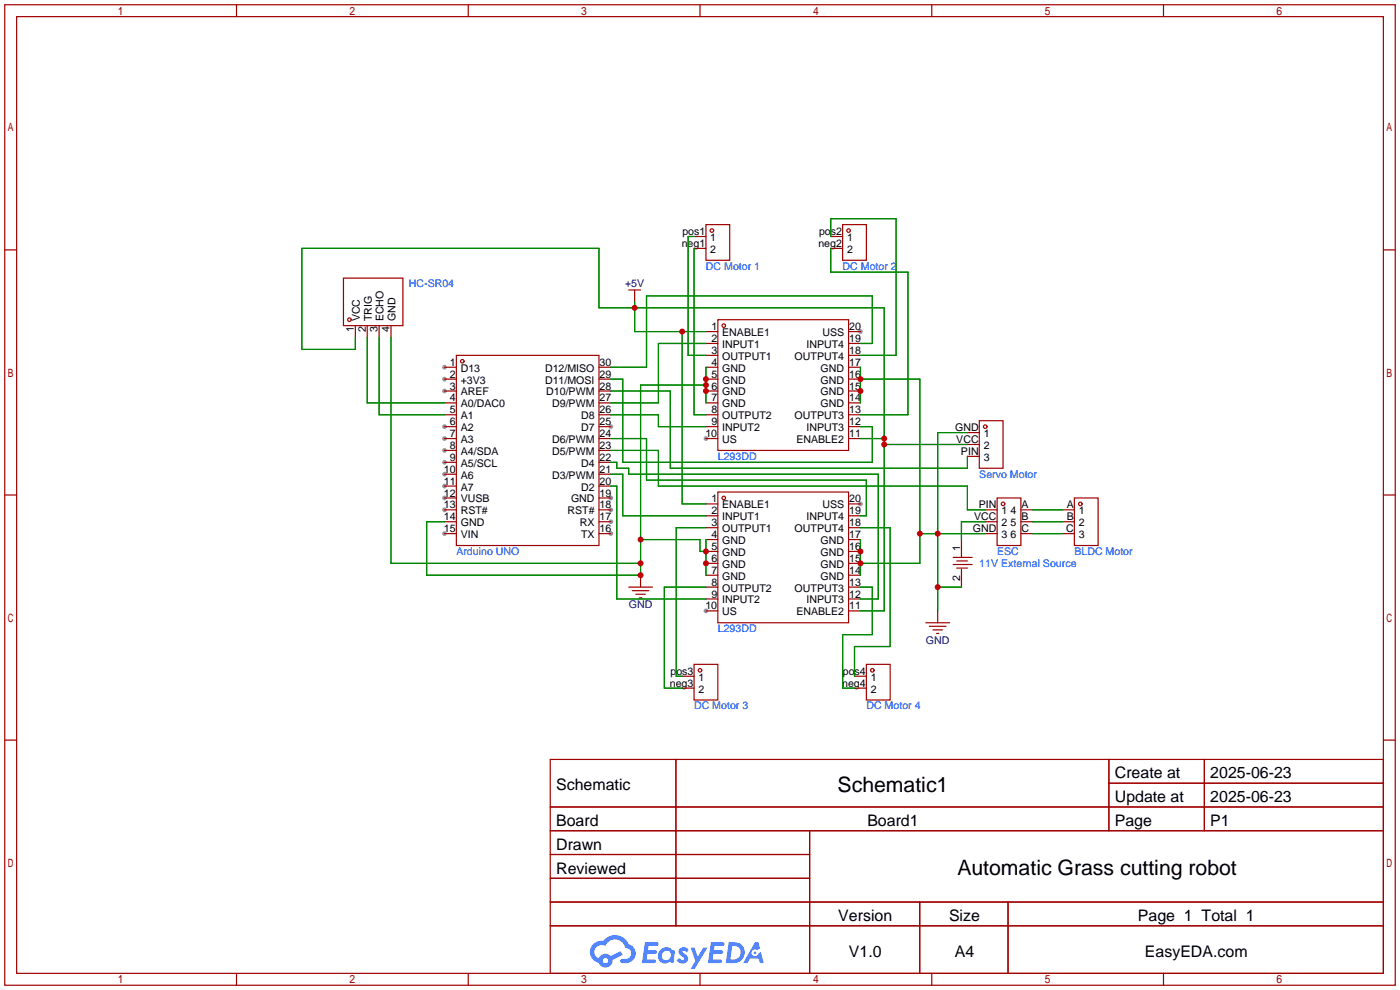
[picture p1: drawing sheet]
<svg xmlns="http://www.w3.org/2000/svg" width="299mm" height="212mm" viewBox="0 0 299 212" stroke-linecap="round" stroke-linejoin="round" font-family="sans-serif">
<g fill="#999">
<circle cx="95" cy="78.5" r=".51"/>
<circle cx="95" cy="81" r=".51"/>
<circle cx="95" cy="83.6" r=".51"/>
<circle cx="95" cy="91.2" r=".51"/>
<circle cx="95" cy="93.7" r=".51"/>
<circle cx="95" cy="96.3" r=".51"/>
<circle cx="95" cy="98.8" r=".51"/>
<circle cx="95" cy="101.3" r=".51"/>
<circle cx="95" cy="103.9" r=".51"/>
<circle cx="95" cy="106.4" r=".51"/>
<circle cx="95" cy="109" r=".51"/>
<circle cx="95" cy="114" r=".51"/>
<circle cx="130.6" cy="114" r=".51"/>
<circle cx="130.6" cy="111.5" r=".51"/>
<circle cx="130.6" cy="109" r=".51"/>
<circle cx="130.6" cy="106.4" r=".51"/>
<circle cx="130.6" cy="91.2" r=".51"/>
<circle cx="150.9" cy="93.7" r=".51"/>
<circle cx="183.9" cy="70.9" r=".51"/>
<circle cx="150.9" cy="130.6" r=".51"/>
<circle cx="183.9" cy="107.7" r=".51"/>
</g>
<g fill="none" stroke="#a10000" stroke-width=".25">
<path d="M1 1h297.2v209.6h-297.2zM3.6 3.6h292.1v204.4h-292.1zM50.5 1v2.6M100.1 1v2.6M149.6 1v2.6M199.1 1v2.6M248.7 1v2.6M1 53.4h2.6M295.7 53.4h2.5M1 105.8h2.6M295.7 105.8h2.5M1 158.2h2.6"/>
<path d="M295.7 158.2h2.5M117.6 162.3h178.1v45.7h-178.1zM117.6 172.5h178.1M117.6 177.5h178.1M144.5 162.3v35.6M173 177.5v30.5M237 162.3v15.2M237 167.4h58.7M257.4 162.3v15.2M117.6 182.6h55.4M117.6 192.8h178.1M117.6 187.7h55.4"/>
<path d="M117.6 197.9h178.1M196.6 192.8v15.2M215.4 192.8v15.2M50.5 208v2.6M100.1 208v2.6M149.6 208v2.6M199.1 208v2.6M248.7 208v2.6"/>
</g>
<g fill="#5487ff">
<path d="M145.3 202.7a1.3 1.3 0 0 1 1.9 .3l-.4 .6a.54 .54 0 0 0-.9-.2l.1 .2a1.34 1.34 0 0 1 .9 1.8 1.47 1.47 0 0 1-2.3-.1l.5-.6 .8 .5a.31 .31 0 0 0 .4-.3 .31 .31 0 0 0-.3-.4 1.12 1.12 0 0 1-.7-1.8z"/>
<path d="M147.6 202.5h.9l.6 2 1.2-2h.9l-2.7 4.6h-.9l1-1.7z"/>
<path d="M137.8 201.4h1.7a1.31 1.31 0 0 1 1.2 .2 .4 .4 0 0 1-.3 .5l-1.8 .1-.1 .9h1.6a.4 .4 0 0 1 .4 .4 .4 .4 0 0 1-.5 .4h-1.6l-.2 1.2h1.4a.46 .46 0 0 1 .5 0 .46 .46 0 0 1 .1 .5l-.4 .2h-2.6z"/>
<path d="M151.9 201.4h1.7a1.32 1.32 0 0 1 1.2 .2 .39 .39 0 0 1-.3 .5l-1.8 .1-.1 .9h1.6a.4 .4 0 0 1 .4 .4 .4 .4 0 0 1-.4 .4h-1.7l-.2 1.2h1.4a.46 .46 0 0 1 .5 0 .46 .46 0 0 1 .1 .5l-.4 .2h-2.6z"/>
<path d="M161.3 201.4h.8l.3 1.3-.6 .4a.75 .75 0 0 0-1.1 .3 .75 .75 0 0 0 .5 1 .75 .75 0 0 0 .9-.7l.5-.2 .6 2.3h-.8l-.3-.9h-1.8l-.5 .9h-1z"/>
<path d="M155.7 201.4l-.6 4.4h1.5a2.27 2.27 0 0 0 2.6-2.2 2.27 2.27 0 0 0-2.7-2.2zM156.5 202.1a1.5 1.5 0 0 1 1.8 1.6 1.5 1.5 0 0 1-1.9 1.4h-.3z"/>
<path d="M141.2 203a1.6 1.6 0 0 0-.3 2.3 1.6 1.6 0 0 0 2.3 .2l.7 .3 .3-2.4-.1-.3-.5-.1a1.58 1.58 0 0 0-2.4 0zM141.8 203.5a.98 .98 0 0 1 1.6 .4 .98 .98 0 0 1-1.1 1.3 .94 .94 0 0 1-.9-.7 .94 .94 0 0 1 .4-1z"/>
<path d="M126.8 201.8a2.37 2.37 0 0 0 1.1 4 1.54 1.54 0 0 0 1.8 1 1.54 1.54 0 0 0 1.2-1.6l2.2-1.1-.5-.8-2 1a1.57 1.57 0 0 0-2.7 .5 1.5 1.5 0 0 1-.7-2.1 1.5 1.5 0 0 1 2.2-.5 2.23 2.23 0 0 1 2.3-1.4 2.23 2.23 0 0 1 2 1.8 1.16 1.16 0 0 1 1.2 1.1 1.16 1.16 0 0 1-1.1 1.2h-.7a.47 .47 0 0 0-.5 .4 .47 .47 0 0 0 .4 .5 2.17 2.17 0 0 0 2.5-.9 2.17 2.17 0 0 0-.3-2.7l-.8-.4a3.2 3.2 0 0 0-5.5-.7l-1.1 .1zM128.8 205.3a.6 .6 0 0 1 1.2 0 .6 .6 0 0 1-1.2 0z"/>
<circle cx="161.4" cy="203.6" r=".28"/>
</g>
<g fill="none" stroke="#a10000" stroke-width=".25">
<path d="M73.4 59.4h12.7v10.2h-12.7zM148.3 50.5h2.6M148.3 53.1h2.6M150.9 48h5.1v7.6h-5.1zM177.5 50.5h2.6M177.5 53.1h2.6M180.1 48h5.1v7.6h-5.1zM75.9 69.6v2.5M78.5 69.6v2.5M81 69.6v2.5M83.6 69.6v2.5M95 78.5h2.5"/>
<path d="M97.5 75.9h30.5v40.7h-30.5zM128 78.5h2.6M134.4 62h2.5M135.6 62v2.5M150.9 78.5h2.5M150.9 70.9h2.5M150.9 73.4h2.5M150.9 75.9h2.5M153.4 68.3h28v28h-28zM181.4 78.5h2.5M181.4 70.9h2.5M181.4 73.4h2.5"/>
<path d="M181.4 75.9h2.5M95 81h2.5M95 83.6h2.5M95 86.1h2.5M95 88.6h2.5M95 91.2h2.5M95 93.7h2.5M95 96.3h2.5M95 98.8h2.5M128 81h2.6M128 83.6h2.6M128 86.1h2.6"/>
<path d="M128 88.6h2.6M128 91.2h2.6M128 93.7h2.6M128 96.3h2.6M128 98.8h2.6M150.9 81h2.5M150.9 83.6h2.5M150.9 86.1h2.5M150.9 88.6h2.5M150.9 91.2h2.5M150.9 93.7h2.5M181.4 81h2.5"/>
<path d="M181.4 83.6h2.5M181.4 86.1h2.5M181.4 88.6h2.5M181.4 91.2h2.5M181.4 93.7h2.5M206.8 92.5h2.5M206.8 95h2.5M206.8 97.5h2.5M209.3 89.9h5.1v10.2h-5.1zM95 101.3h2.5M95 103.9h2.5M95 106.4h2.5"/>
<path d="M95 109h2.5M95 111.5h2.5M95 114h2.5M128 101.3h2.6M128 103.9h2.6M128 106.4h2.6M128 109h2.6M128 111.5h2.6M128 114h2.6M150.9 107.7h2.5M150.9 110.2h2.5M150.9 112.8h2.5"/>
<path d="M150.9 115.3h2.5M150.9 117.9h2.5M153.4 105.2h28v27.9h-28zM181.4 107.7h2.5M181.4 110.2h2.5M181.4 112.8h2.5M181.4 115.3h2.5M181.4 117.9h2.5M203.7 119.1h4.1M204.5 119.9h2.3M205.5 115.3v3.8M210.6 109h2.5"/>
<path d="M210.6 111.5h2.5M210.6 114h2.5M213.1 106.4h5.1v10.2h-5.1zM218.2 109h2.5M218.2 111.5h2.5M218.2 114h2.5M227.1 109h2.5M227.1 111.5h2.5M227.1 114h2.5M229.6 106.4h5.1v10.2h-5.1zM134.4 125.5h5M135.1 126.2h3.6"/>
<path d="M135.9 127h2M136.7 127.8h.5M136.9 122.9v2.6M150.9 120.4h2.5M150.9 122.9h2.5M150.9 125.5h2.5M150.9 128h2.5M150.9 130.6h2.5M181.4 120.4h2.5M181.4 122.9h2.5M181.4 125.5h2.5M181.4 128h2.5"/>
<path d="M181.4 130.6h2.5M197.9 133.1h5M198.6 133.9h3.6M199.4 134.6h2M200.2 135.4h.5M200.4 130.6v2.5M203.7 120.6h4.1M204.5 121.4h2.3M205.5 121.7v3.8M145.8 144.5h2.5M145.8 147.1h2.5M148.3 142h5.1v7.6h-5.1z"/>
<path d="M182.6 144.5h2.6M182.6 147.1h2.6M185.2 142h5v7.6h-5z"/>
<circle cx="152.1" cy="49.3" r=".38"/>
<circle cx="181.4" cy="49.3" r=".38"/>
<circle cx="74.7" cy="68.3" r=".38"/>
<circle cx="98.8" cy="77.2" r=".38"/>
<circle cx="154.7" cy="69.6" r=".38"/>
<circle cx="210.6" cy="91.2" r=".38"/>
<circle cx="154.7" cy="106.4" r=".38"/>
<circle cx="214.4" cy="107.7" r=".38"/>
<circle cx="230.9" cy="107.7" r=".38"/>
<circle cx="149.6" cy="143.3" r=".38"/>
<circle cx="186.4" cy="143.3" r=".38"/>
</g>
<g fill="none" stroke="#008700" stroke-width=".25">
<path d="M148.3 53.1v35.5h2.6M148.3 50.5h-1.2v25.4h3.8M177.5 53.1v5.1h16.6v30.4h-10.2M177.5 50.5v-3.8h14v29.2h-7.6M75.9 72.1v2.6h-11.4v-21.6h63.5v12.7h61v64.8h-5.1M78.5 72.1v14h16.5M81 72.1v16.5h14M83.6 72.1v48.3h53.3M135.6 64.5v6.4h15.3M145.8 70.9v36.8h5.1M150.9 78.5v7.6M150.9 73.4h-10.2v12.7h-10.1"/>
<path d="M183.9 78.5v7.6M183.9 73.4h2.5v-10.2h-48.2v15.3h-7.6M130.6 96.3h10.1v7.6h66.1v5.1h3.8M130.6 93.7h7.6v8.9h47v7.6h-1.3M130.6 88.6h10.1v2.6h10.2M130.6 81h2.5v17.8h53.3v-7.6h-2.5M130.6 98.8h1.2v1.3h2.6v1.2h53.3v26.7h-3.8M130.6 83.6h12.7v16.5h63.5v-2.6M150.9 82.3h-14v40.6h-45.7v-11.4h3.8M183.9 93.7h5.1M183.9 81h12.7v39.4h-12.7M189 95h17.8"/>
<path d="M206.8 92.5h-6.4v38.1M130.6 101.3h2.5v8.9h17.8M130.6 103.9h1.2v24.1h19.1M136.9 115.3h12.7v2.6h1.3M150.9 112.8h-6.4v31.7h1.3M150.9 115.3v7.6M183.9 112.8h6.3v25.4h-7.6v6.3M183.9 115.3v7.6M196.6 114h14M210.6 111.5h-5.1v3.8M220.7 109h6.4M220.7 111.5h6.4"/>
<path d="M220.7 114h6.4M150.9 125.5h-8.9v21.6h3.8M183.9 125.5h2.5v10.1h-6.3v11.5h2.5M200.4 125.5h5.1"/>
</g>
<g fill="#c00">
<circle cx="189" cy="93.7" r=".63"/>
<circle cx="135.6" cy="65.8" r=".63"/>
<circle cx="145.8" cy="70.9" r=".63"/>
<circle cx="189" cy="95" r=".63"/>
<circle cx="150.9" cy="81" r=".63"/>
<circle cx="150.9" cy="82.3" r=".63"/>
<circle cx="136.9" cy="115.3" r=".63"/>
<circle cx="150.9" cy="117.9" r=".63"/>
<circle cx="150.9" cy="120.4" r=".63"/>
<circle cx="136.9" cy="120.4" r=".63"/>
<circle cx="136.9" cy="122.9" r=".63"/>
<circle cx="150.9" cy="83.6" r=".63"/>
<circle cx="183.9" cy="81" r=".63"/>
<circle cx="183.9" cy="83.6" r=".63"/>
<circle cx="196.6" cy="114" r=".63"/>
<circle cx="200.4" cy="114" r=".63"/>
<circle cx="200.4" cy="125.5" r=".63"/>
<circle cx="183.9" cy="120.4" r=".63"/>
<circle cx="183.9" cy="117.9" r=".63"/>
</g>
<g font-size="4.5">
<text x="179" y="169.2">Schematic1</text>
<text x="204.6" y="187">Automatic Grass cutting robot</text>
</g>
<g font-size="3.4">
<text x="238.3" y="166.4">Create at</text>
<text x="258.7" y="166.4">2025-06-23</text>
<text x="118.9" y="168.9">Schematic</text>
<text x="238.3" y="171.4">Update at</text>
<text x="258.7" y="171.4">2025-06-23</text>
<text x="118.9" y="176.5">Board</text>
<text x="185.4" y="176.5">Board1</text>
<text x="238.3" y="176.5">Page</text>
<text x="258.7" y="176.5">P1</text>
<text x="118.9" y="181.6">Drawn</text>
<text x="118.9" y="186.7">Reviewed</text>
<text x="179.2" y="196.8">Version</text>
<text x="202.8" y="196.8">Size</text>
<text x="243.2" y="196.8">Page 1 Total 1</text>
<text x="181.4" y="204.5">V1.0</text>
<text x="204.1" y="204.5">A4</text>
<text x="244.7" y="204.5">EasyEDA.com</text>
</g>
<g font-size="2.3">
<text x="145.7" y="52.8">neg1</text>
<text x="145.8" y="50.2">pos1</text>
<text x="151.8" y="51.5">1</text>
<text x="174.9" y="52.8">neg2</text>
<text x="175" y="50.2">pos2</text>
<text x="181" y="51.5">1</text>
<text x="151.8" y="54">2</text>
<text x="181" y="54">2</text>
<text x="75.6" y="71" transform="rotate(-90 75.6 71)">1</text>
<text x="76.9" y="68.7" transform="rotate(-90 76.9 68.7)">VCC</text>
<text x="78.2" y="71" transform="rotate(-90 78.2 71)">2</text>
<text x="79.4" y="68.7" transform="rotate(-90 79.4 68.7)">TRIG</text>
<text x="80.7" y="71" transform="rotate(-90 80.7 71)">3</text>
<text x="82" y="68.7" transform="rotate(-90 82 68.7)">ECHO</text>
<text x="83.3" y="71" transform="rotate(-90 83.3 71)">4</text>
<text x="84.5" y="68.7" transform="rotate(-90 84.5 68.7)">GND</text>
<text x="152" y="70.6">1</text>
<text x="154.4" y="71.8">ENABLE1</text>
<text x="175.8" y="71.8">USS</text>
<text x="181.5" y="70.6">20</text>
<text x="152" y="73.1">2</text>
<text x="152" y="75.6">3</text>
<text x="154.4" y="74.4">INPUT1</text>
<text x="154.4" y="76.9">OUTPUT1</text>
<text x="169.8" y="76.9">OUTPUT4</text>
<text x="172.4" y="74.4">INPUT4</text>
<text x="181.5" y="75.6">18</text>
<text x="181.5" y="73.1">19</text>
<text x="96.1" y="78.2">1</text>
<text x="96.1" y="80.7">2</text>
<text x="96.1" y="83.3">3</text>
<text x="98.5" y="79.4">D13</text>
<text x="98.5" y="82">+3V3</text>
<text x="116.5" y="82">D11/MOSI</text>
<text x="116.5" y="79.4">D12/MISO</text>
<text x="128.1" y="83.3">28</text>
<text x="128.1" y="80.7">29</text>
<text x="128.1" y="78.2">30</text>
<text x="152" y="78.2">4</text>
<text x="152" y="80.7">5</text>
<text x="152" y="83.3">6</text>
<text x="154.4" y="79.4">GND</text>
<text x="154.4" y="82">GND</text>
<text x="175.4" y="82">GND</text>
<text x="175.4" y="79.4">GND</text>
<text x="181.5" y="83.3">15</text>
<text x="181.5" y="80.7">16</text>
<text x="181.5" y="78.2">17</text>
<text x="96.1" y="85.8">4</text>
<text x="96.1" y="88.3">5</text>
<text x="98.5" y="84.5">AREF</text>
<text x="98.5" y="87.1">A0/DAC0</text>
<text x="98.5" y="89.6">A1</text>
<text x="116.7" y="84.5">D10/PWM</text>
<text x="118" y="87.1">D9/PWM</text>
<text x="124.2" y="89.6">D8</text>
<text x="128.1" y="88.3">26</text>
<text x="128.1" y="85.8">27</text>
<text x="152" y="85.8">7</text>
<text x="152" y="88.3">8</text>
<text x="154.4" y="84.5">GND</text>
<text x="154.4" y="87.1">GND</text>
<text x="154.4" y="89.6">OUTPUT2</text>
<text x="169.8" y="89.6">OUTPUT3</text>
<text x="175.4" y="87.1">GND</text>
<text x="175.4" y="84.5">GND</text>
<text x="181.5" y="88.3">13</text>
<text x="181.5" y="85.8">14</text>
<text x="96.1" y="90.9">6</text>
<text x="96.1" y="93.4">7</text>
<text x="96.1" y="96">8</text>
<text x="98.5" y="92.1">A2</text>
<text x="98.5" y="94.7">A3</text>
<text x="118" y="94.7">D6/PWM</text>
<text x="124.2" y="92.1">D7</text>
<text x="128.1" y="96">23</text>
<text x="128.1" y="93.4">24</text>
<text x="128.1" y="90.9">25</text>
<text x="150.8" y="93.4">10</text>
<text x="152" y="90.9">9</text>
<text x="154.4" y="92.1">INPUT2</text>
<text x="154.4" y="94.7">US</text>
<text x="170.2" y="94.7">ENABLE2</text>
<text x="172.4" y="92.1">INPUT3</text>
<text x="181.5" y="93.4">11</text>
<text x="181.5" y="90.9">12</text>
<text x="204.1" y="92.1">GND</text>
<text x="204.4" y="94.7">VCC</text>
<text x="210.2" y="93.4">1</text>
<text x="210.2" y="96">2</text>
<text x="94.9" y="101">10</text>
<text x="96.1" y="98.5">9</text>
<text x="98.5" y="97.2">A4/SDA</text>
<text x="98.5" y="99.8">A5/SCL</text>
<text x="118" y="97.2">D5/PWM</text>
<text x="124.2" y="99.8">D4</text>
<text x="128.1" y="101">21</text>
<text x="128.1" y="98.5">22</text>
<text x="205.4" y="97.2">PIN</text>
<text x="210.2" y="98.5">3</text>
<text x="94.9" y="103.6">11</text>
<text x="94.9" y="106.1">12</text>
<text x="98.5" y="102.3">A6</text>
<text x="98.5" y="104.8">A7</text>
<text x="98.5" y="107.4">VUSB</text>
<text x="118" y="102.3">D3/PWM</text>
<text x="122" y="107.4">GND</text>
<text x="124.2" y="104.8">D2</text>
<text x="128.1" y="106.1">19</text>
<text x="128.1" y="103.6">20</text>
<text x="152" y="107.4">1</text>
<text x="181.5" y="107.4">20</text>
<text x="94.9" y="108.7">13</text>
<text x="94.9" y="111.2">14</text>
<text x="94.9" y="113.7">15</text>
<text x="98.5" y="109.9">RST#</text>
<text x="98.5" y="112.5">GND</text>
<text x="121.3" y="109.9">RST#</text>
<text x="123.9" y="112.5">RX</text>
<text x="128.1" y="113.7">16</text>
<text x="128.1" y="111.2">17</text>
<text x="128.1" y="108.7">18</text>
<text x="152" y="109.9">2</text>
<text x="152" y="112.5">3</text>
<text x="154.4" y="108.7">ENABLE1</text>
<text x="154.4" y="111.2">INPUT1</text>
<text x="154.4" y="113.7">OUTPUT1</text>
<text x="169.8" y="113.7">OUTPUT4</text>
<text x="172.4" y="111.2">INPUT4</text>
<text x="175.8" y="108.7">USS</text>
<text x="181.5" y="112.5">18</text>
<text x="181.5" y="109.9">19</text>
<text x="207.9" y="113.7">GND</text>
<text x="208.2" y="111.2">VCC</text>
<text x="209.2" y="108.7">PIN</text>
<text x="214" y="109.9">1</text>
<text x="214" y="112.5">2</text>
<text x="216" y="109.9">4</text>
<text x="216" y="112.5">5</text>
<text x="218.3" y="108.7">A</text>
<text x="218.3" y="111.2">B</text>
<text x="218.3" y="113.7">C</text>
<text x="227.9" y="113.7">C</text>
<text x="228" y="108.7">A</text>
<text x="228" y="111.2">B</text>
<text x="230.6" y="109.9">1</text>
<text x="230.6" y="112.5">2</text>
<text x="98.5" y="115">VIN</text>
<text x="124.2" y="115">TX</text>
<text x="152" y="115">4</text>
<text x="152" y="117.5">5</text>
<text x="154.4" y="116.3">GND</text>
<text x="154.4" y="118.8">GND</text>
<text x="175.4" y="118.8">GND</text>
<text x="175.4" y="116.3">GND</text>
<text x="181.5" y="117.5">16</text>
<text x="181.5" y="115">17</text>
<text x="205.2" y="117.9" transform="rotate(-90 205.2 117.9)">1</text>
<text x="214" y="115">3</text>
<text x="216" y="115">6</text>
<text x="230.6" y="115">3</text>
<text x="152" y="120.1">6</text>
<text x="152" y="122.6">7</text>
<text x="152" y="125.2">8</text>
<text x="154.4" y="121.4">GND</text>
<text x="154.4" y="123.9">GND</text>
<text x="175.4" y="123.9">GND</text>
<text x="175.4" y="121.4">GND</text>
<text x="181.5" y="125.2">13</text>
<text x="181.5" y="122.6">14</text>
<text x="181.5" y="120.1">15</text>
<text x="205.2" y="124.2" transform="rotate(-90 205.2 124.2)">2</text>
<text x="150.8" y="130.2">10</text>
<text x="152" y="127.7">9</text>
<text x="154.4" y="126.4">OUTPUT2</text>
<text x="154.4" y="129">INPUT2</text>
<text x="154.4" y="131.5">US</text>
<text x="169.8" y="126.4">OUTPUT3</text>
<text x="170.2" y="131.5">ENABLE2</text>
<text x="172.4" y="129">INPUT3</text>
<text x="181.5" y="130.2">11</text>
<text x="181.5" y="127.7">12</text>
<text x="143.2" y="146.8">neg3</text>
<text x="143.3" y="144.2">pos3</text>
<text x="149.3" y="145.5">1</text>
<text x="149.3" y="148">2</text>
<text x="180" y="146.8">neg4</text>
<text x="180.1" y="144.2">pos4</text>
<text x="186.1" y="145.5">1</text>
<text x="186.1" y="148">2</text>
</g>
<g font-size="2.3" fill="#00f">
<text x="150.9" y="57.6">DC Motor 1</text>
<text x="180.1" y="57.6">DC Motor 2</text>
<text x="87.4" y="61.4">HC-SR04</text>
<text x="153.4" y="98.3">L293DD</text>
<text x="209.3" y="102.1">Servo Motor</text>
<text x="97.5" y="118.6">Arduino UNO</text>
<text x="213.1" y="118.6">ESC</text>
<text x="229.6" y="118.6">BLDC Motor</text>
<text x="209.3" y="121.1">11V External Source</text>
<text x="153.4" y="135.1">L293DD</text>
<text x="148.3" y="151.6">DC Motor 3</text>
<text x="185.2" y="151.6">DC Motor 4</text>
</g>
<g font-size="2.3" fill="#000080">
<text x="133.6" y="61.4">+5V</text>
<text x="134.4" y="130">GND</text>
<text x="197.9" y="137.6">GND</text>
</g>
</svg>
